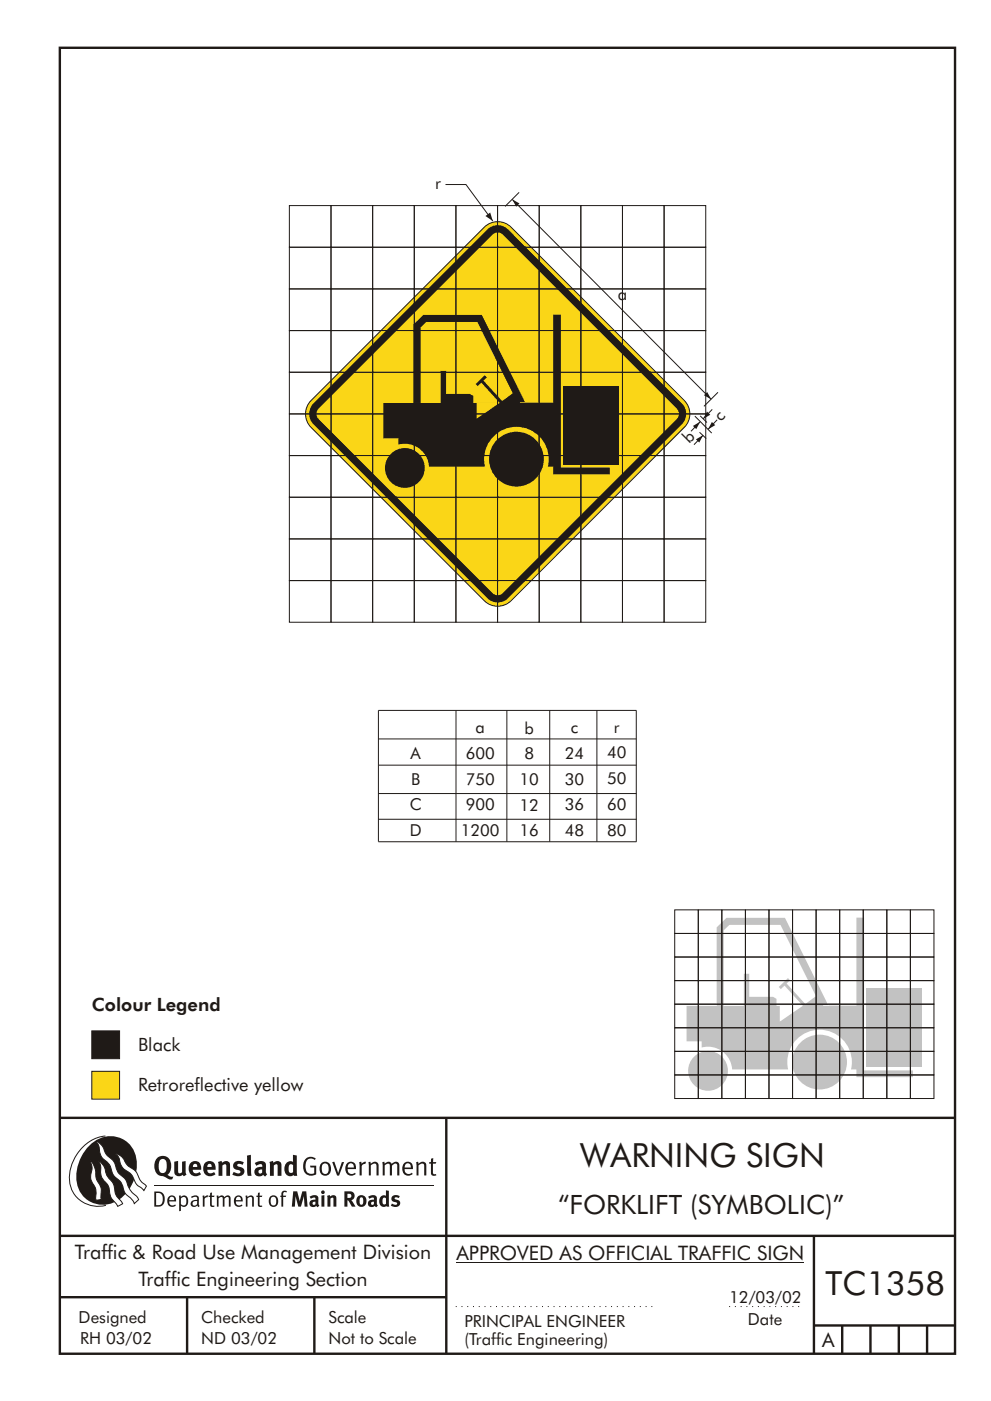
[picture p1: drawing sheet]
<svg xmlns="http://www.w3.org/2000/svg" width="210mm" height="297mm" viewBox="0 0 210 297" stroke-linecap="round" stroke-linejoin="round" font-family="sans-serif">
<g fill="none" stroke="#1f1a17" stroke-width=".51">
<path d="M12.7 10.1h189.9v276.9h-189.9zM12.7 237h189.9M94.7 236.9v50.1M12.7 262h190M12.7 275h82M39.7 275v12M66.7 275v12M172.7 262v25M172.7 281h30M178.7 281v6M184.7 281v6M190.7 281v6"/>
<path d="M196.7 281v6"/>
</g>
<path d="M96.7 277h41.8M154.7 277h15.1" fill="none" stroke="#1f1a17" stroke-width=".21" stroke-dasharray=".2 1" stroke-linecap="butt"/>
<path d="M96.9 267.7h73.6" fill="none" stroke="#1f1a17" stroke-width=".21"/>
<path d="M19.5 227.1h5.9v5.9h-5.9z" fill-rule="evenodd" fill="#fad617" stroke="#1f1a17" stroke-width=".21"/>
<path d="M19.5 218.6h5.9v5.9h-5.9z" fill-rule="evenodd" fill="#1f1a17" stroke="#1f1a17" stroke-width=".21"/>
<g fill="#1f1a17">
<path d="M64.9 245.6a1.61 1.61 0 0 1 2.1 .1l-.2 .2a1.17 1.17 0 0 0-1.4-.1 1.17 1.17 0 0 0-.6 1.2 1.42 1.42 0 0 0 1.2 1.9l.7-.2v-1.2h-.8l-.1-.4h1.3v1.9a1.82 1.82 0 0 1-2.2-.1 1.82 1.82 0 0 1-.6-2.1l.2-.7z" fill-rule="evenodd"/>
<path d="M68.2 246.6a1.77 1.77 0 0 0 .4 2.6 1.39 1.39 0 0 0 1.4-.5 1.39 1.39 0 0 0 .2-1.5 1.19 1.19 0 0 0-2-.6zM68.5 246.8a.83 .83 0 0 1 1 .1 .83 .83 0 0 1 .2 1 .75 .75 0 0 1-.6 1 .75 .75 0 0 1-.8-.8v-.9z" fill-rule="evenodd"/>
<path d="M70.5 246.4l.4-.1 .8 2.4 .8-2.3h.5l-1.1 2.8h-.4z" fill-rule="evenodd"/>
<path d="M73.6 246.7a1.74 1.74 0 0 0 .5 2.5h.9l.5-.3-.2-.3a.89 .89 0 0 1-1.1 .2 .89 .89 0 0 1-.4-.9h1.7a1.15 1.15 0 0 0-.4-1.4 1.15 1.15 0 0 0-1.5 .2zM74 246.9a.67 .67 0 0 1 .8-.1 .67 .67 0 0 1 .3 .7h-1.3z" fill-rule="evenodd"/>
<path d="M76.2 246.4l.4-.1 .1 .5 .5-.4 .5-.1-.2 .5a.61 .61 0 0 0-.8 .6v1.8h-.4z" fill-rule="evenodd"/>
<path d="M78.1 246.4l.5-.1 .1 .5a.89 .89 0 0 1 .9-.5 .89 .89 0 0 1 .7 .8v2.1h-.4v-2.1l-.1-.3-.3-.1-.8 .4v2.1h-.4z" fill-rule="evenodd"/>
<path d="M81.1 246.4l.4-.1 .1 .4a.83 .83 0 0 1 .8-.4 .83 .83 0 0 1 .7 .5 .86 .86 0 0 1 .9-.5 .86 .86 0 0 1 .7 .8v2.1h-.4l-.1-2.3a.5 .5 0 0 0-.8 0l-.2 .2v2.1h-.5v-2.2l-.4-.3-.7 .4v2.1h-.4z" fill-rule="evenodd"/>
<path d="M85.7 246.7a1.74 1.74 0 0 0 .5 2.5h.9l.5-.3-.2-.3a.89 .89 0 0 1-1.1 .2 .89 .89 0 0 1-.4-.9h1.7a1.15 1.15 0 0 0-.5-1.4 1.15 1.15 0 0 0-1.4 .2zM86 246.9a.67 .67 0 0 1 .9-.1 .67 .67 0 0 1 .3 .7h-1.3z" fill-rule="evenodd"/>
<path d="M88.3 246.4l.4-.1 .1 .5a.89 .89 0 0 1 .9-.5 .89 .89 0 0 1 .7 .8v2.1h-.4v-2.1l-.1-.3-.3-.1-.8 .4v2.1h-.4z" fill-rule="evenodd"/>
<path d="M91.5 245.7l.4-.2v.9h.7l-.2 .3h-.5v2.1l.1 .1h.5l.1 .3a.71 .71 0 0 1-1.2-.5v-2h-.3v-.3h.3z" fill-rule="evenodd"/>
<path d="M37 246.3l.8-.2v2a.46 .46 0 0 0 .2 .7 .46 .46 0 0 0 .6-.3v-2.2l.8-.1v2.3l.2 .6-.6 .3-.2-.3a1.03 1.03 0 0 1-1.2 .2 1.03 1.03 0 0 1-.6-1z" fill-rule="evenodd"/>
<path d="M40.4 246.6a1.64 1.64 0 0 0 0 2.3 1.64 1.64 0 0 0 2.3 .1l-.4-.5a.78 .78 0 0 1-.9 .3 .78 .78 0 0 1-.5-.8h1.8a1.37 1.37 0 0 0-.6-1.6 1.37 1.37 0 0 0-1.7 .2zM41 246.9a.48 .48 0 0 1 .7-.1 .48 .48 0 0 1 .2 .6h-1z" fill-rule="evenodd"/>
<path d="M43.5 246.6a1.65 1.65 0 0 0-.2 2 1.65 1.65 0 0 0 1.9 .7l.5-.3-.3-.5a.78 .78 0 0 1-.9 .3 .78 .78 0 0 1-.5-.8h1.8a1.37 1.37 0 0 0-.6-1.6 1.37 1.37 0 0 0-1.7 .2zM44.1 246.9a.48 .48 0 0 1 .6-.1 .48 .48 0 0 1 .2 .6h-.9z" fill-rule="evenodd"/>
<path d="M46.3 246.4l.7-.3 .1 .4a.95 .95 0 0 1 1-.3 .95 .95 0 0 1 .7 .9v2.2h-.8v-2.3l-.3-.2-.5 .3v2.2h-.8z" fill-rule="evenodd"/>
<path d="M49.7 246.5a1.73 1.73 0 0 1 2-.1l-.2 .6-.6-.2a.42 .42 0 0 0-.6 .3l.2 .2a1.23 1.23 0 0 1 1.4 1 1.47 1.47 0 0 1-2.3 .9l-.3-.1 .3-.6 .7 .3a.47 .47 0 0 0 .7-.3 .87 .87 0 0 0-1-.6l-.4-.2-.1-.4z" fill-rule="evenodd"/>
<path d="M54.1 246.6l.3 .6 .3-.2a.62 .62 0 0 1 .9 0v.4a1.21 1.21 0 0 0-1.3 .3 1.21 1.21 0 0 0-.2 1.4 1.19 1.19 0 0 0 1.7 0l.5 .3 .4-.4-.3-.4v-1.3a.96 .96 0 0 0-1.3-1.1zM55 248.1l.6-.1v.6a.43 .43 0 0 1-.6 .1 .43 .43 0 0 1 0-.6z" fill-rule="evenodd"/>
<path d="M57.2 246.4l.7-.3 .1 .4a.95 .95 0 0 1 1-.3 .95 .95 0 0 1 .7 .9v2.2h-.8v-2.3l-.3-.2-.5 .3v2.2h-.8z" fill-rule="evenodd"/>
<path d="M62.2 244.8v1.6a1.29 1.29 0 0 0-1.4 .1 1.29 1.29 0 0 0-.5 1.3 1.24 1.24 0 0 0 .5 1.4 1.24 1.24 0 0 0 1.5-.1l.1 .2h.7l-.1-4.3zM61.5 246.9h.4l.3 .1v1.5l-.3 .2a.48 .48 0 0 1-.6-.5 1.52 1.52 0 0 1 .2-1.3z" fill-rule="evenodd"/>
<path d="M52.4 245l.8-.2 .2 4.5h-.8l-.1-.2z" fill-rule="evenodd"/>
</g>
<path d="M22.4 240.9a9 9 0 0 0-7.4 10.8 6.2 6.2 0 0 0 7.5 3.9M32.7 251.4h59.4" fill="none" stroke="#1f1a17" stroke-width=".21"/>
<path d="M19.1 242.7a5.7 5.7 0 0 1 6.5-1.4 5.7 5.7 0 0 1 3.4 5.7 8.6 8.6 0 0 1-6.2 8.4 5.7 5.7 0 0 1-6.5-7.1 9.9 9.9 0 0 1 2.8-5.6z" fill-rule="evenodd" fill="#1f1a17"/>
<path d="M24.4 244.6a3.1 3.1 0 0 1 2.3 2.1l.8 .8a3.2 3.2 0 0 1 2 2.3l.4 .7 1.2 1-.6 .9-.2-.3a3.5 3.5 0 0 1-1.9-2 3.8 3.8 0 0 0-2.1-2.2 3.5 3.5 0 0 1-1-2.3zM20.4 242a3.4 3.4 0 0 1 1.9 2.4l.7 .9a3.3 3.3 0 0 1 1.7 2.5 4.4 4.4 0 0 0 1.7 2l.3 .3a6.1 6.1 0 0 0 2.5 3.7l.2 .5-.9 .9a6.1 6.1 0 0 0-1.9-2.2l-.4-.7a3.6 3.6 0 0 0-1.9-2.8l-.6-1.1a3.6 3.6 0 0 0-1.9-2.8 3.7 3.7 0 0 1-.8-2.4zM21 246.2a3.4 3.4 0 0 1 1.5 2.7l.6 .9a3.8 3.8 0 0 1 1.4 3.1l.3 .8 1.2 1.5-1 .6-.5-.8a3.2 3.2 0 0 1-1.3-2.8 4.3 4.3 0 0 0-1.4-2.2 4.7 4.7 0 0 1-.5-2.9zM19.2 246.1a5.1 5.1 0 0 1 1.2 3.7l.3 .7a3.1 3.1 0 0 1 .7 3l.1 .8-1.1 .2-.1-.8a3.5 3.5 0 0 0-.9-3.2 3.6 3.6 0 0 1 .1-2.6z" fill-rule="evenodd" fill="#fff" stroke="#1f1a17" stroke-width=".21"/>
<g fill="#1f1a17">
<path d="M33.4 245.5a2.51 2.51 0 0 0 .4 3.7l.8 .2a2.78 2.78 0 0 0 2 .6l.2-.5h-.6l-.7-.4a2.56 2.56 0 0 0 0-3.8 1.83 1.83 0 0 0-2.1 .2zM34 245.9a.87 .87 0 0 1 1 0 .87 .87 0 0 1 .4 .9v.4a1.17 1.17 0 0 1-.9 1.5h-.3a2.38 2.38 0 0 1-.2-2.8z" fill-rule="evenodd"/>
<path d="M33.1 252.9v2.6a1.12 1.12 0 0 0 1.2-.3 1.12 1.12 0 0 0 .2-1.1l-.1-.6-.3-.4zM32.7 252.6h1.1a1.67 1.67 0 0 1 1.2 1.7 1.67 1.67 0 0 1-1.3 1.5h-1zM36.1 253.9l-.2 .6h1.1a.55 .55 0 0 0-.3-.7 .55 .55 0 0 0-.6 .1zM35.8 253.8a.95 .95 0 0 1 1.2-.2 .95 .95 0 0 1 .4 1.1h-1.5a.72 .72 0 0 0 .4 .8 .72 .72 0 0 0 .9-.1l.1 .2a1.15 1.15 0 0 1-1.5 0 1.15 1.15 0 0 1-.2-1.5zM38.4 254.1v1.2a.7 .7 0 0 0 .9 .1 .7 .7 0 0 0 .2-.9 .61 .61 0 0 0-.4-.7 .61 .61 0 0 0-.7 .3zM38 253.5l.3-.1 .1 .4a.95 .95 0 0 1 1.2-.1 .95 .95 0 0 1 .3 1.1 .92 .92 0 0 1-.5 1 .92 .92 0 0 1-1-.2v1.1l-.4 .1zM40.9 254.9a.5 .5 0 0 0 .2 .7 .5 .5 0 0 0 .7-.3v-.7zM40.5 253.8a1 1 0 0 1 1.7 .2v1.4l.2 .3-.2 .2-.3-.3a.78 .78 0 0 1-1.4-.1 .78 .78 0 0 1 .8-1.1h.5a.58 .58 0 0 0-.3-.7 .58 .58 0 0 0-.7 .3zM43 253.5l.3-.1 .1 .4 .3-.3h.5l-.2 .3a.52 .52 0 0 0-.6 .6v1.4h-.4zM44.6 252.9l.4-.1-.1 .7h.6l-.1 .3h-.5v1.5a.35 .35 0 0 0 .6 .3v.2a.57 .57 0 0 1-.6 .1 .57 .57 0 0 1-.3-.5v-1.6h-.3v-.3h.3zM45.9 253.5l.4-.1 .1 .4 .2-.2a.64 .64 0 0 1 1 .2 .7 .7 0 0 1 .8-.4 .7 .7 0 0 1 .5 .7v1.7h-.4v-1.7l-.2-.3-.7 .3v1.7h-.3v-1.6a.38 .38 0 0 0-.3-.5 .38 .38 0 0 0-.5 .3l-.1 .1v1.7h-.4zM50.2 253.9l-.2 .6h1.1a.55 .55 0 0 0-.2-.7 .55 .55 0 0 0-.7 .1zM49.9 253.8a.95 .95 0 0 1 1.2-.2 .95 .95 0 0 1 .4 1.1h-1.5a.72 .72 0 0 0 .4 .8 .72 .72 0 0 0 .9-.1l.1 .2a1.15 1.15 0 0 1-1.5 0 1.15 1.15 0 0 1-.2-1.5zM52.1 253.5l.3-.1 .1 .4a.72 .72 0 0 1 .8-.4 .72 .72 0 0 1 .6 .7v1.7h-.4v-1.5a.45 .45 0 0 0-.3-.6 .45 .45 0 0 0-.5 .3l-.2 .1v1.7h-.3zM54.7 252.9l.4-.1v.7h.6l-.1 .3h-.5v1.5a.35 .35 0 0 0 .5 .3v.2a.57 .57 0 0 1-.6 .1 .57 .57 0 0 1-.3-.5v-1.6h-.3v-.3h.3zM57.6 253.9l-.2 .7a.65 .65 0 0 0 .3 .9 .65 .65 0 0 0 .8-.3l.1-.1a.93 .93 0 0 0-.7-1.4zM57.3 253.8a1.12 1.12 0 0 1 1.4 0 1.12 1.12 0 0 1 .2 1.4 1.01 1.01 0 0 1-1.2 .7 1.01 1.01 0 0 1-.7-1.2zM59.9 252.6l.5-.2 .5 .2-.2 .2-.3-.1-.3 .2v.6h.6l-.1 .3h-.5v2h-.4v-2h-.2v-.3h.2zM62.2 252.6l-.3 3.2h.7l.1-2.2 .6 2.2h.5l.7-2.2 .1 2.2h.7l-.3-3.2h-.9l-.5 2.1-.5-2.1zM65.7 253.7l.3 .5a.51 .51 0 0 1 .5-.3 .51 .51 0 0 1 .4 .4v.1a.88 .88 0 0 0-1.1 .3 .88 .88 0 0 0 .2 1.1 .9 .9 0 0 0 1.1-.1l.3 .3 .4-.4-.3-.3v-1.1a.87 .87 0 0 0-.4-.8 .87 .87 0 0 0-1 .1zM66.4 254.9l.5-.1v.5l-.1 .1h-.3l-.2-.1zM68.2 253.5v2.3h.6v-2.4zM68.1 252.8a.4 .4 0 0 0 .8 0 .4 .4 0 0 0-.8 0zM69.4 253.5l.1 2.3h.6v-1.7a.33 .33 0 0 1 .4-.2 .33 .33 0 0 1 .2 .4v1.5h.7v-1.7a.75 .75 0 0 0-.6-.7 .75 .75 0 0 0-.8 .3v-.3zM73.1 252.6v3.2h.6v-1.3l.3 .2 .7 1.1h.7l-.9-1.4a.94 .94 0 0 0 .7-1 .94 .94 0 0 0-.9-.8zM73.7 253.1a.51 .51 0 0 1 .7 .1 .51 .51 0 0 1-.1 .8h-.6zM75.9 253.7a1.19 1.19 0 0 0-.1 1.8 1.19 1.19 0 0 0 1.7-.1 1.19 1.19 0 0 0 0-1.6 1.19 1.19 0 0 0-1.6-.1zM76.5 253.9h.2a.99 .99 0 0 1 0 1.5 1.06 1.06 0 0 1-.2-1.5zM78.1 253.7l.3 .5a.51 .51 0 0 1 .5-.3 .51 .51 0 0 1 .4 .4v.1a.88 .88 0 0 0-1.1 .3 .88 .88 0 0 0 .2 1.1 .9 .9 0 0 0 1.1-.1l.3 .3 .4-.4-.2-.3v-1.1a.87 .87 0 0 0-.5-.8 .87 .87 0 0 0-1 .1zM78.9 254.9l.4-.1v.5l-.1 .1h-.3l-.2-.1zM81.9 252.4v1.2a1.2 1.2 0 0 0-1.4 .5 1.2 1.2 0 0 0 .2 1.5l.5 .3 .8-.2v.1h.6l-.1-3.3zM81.4 254l.5 .1-.1 1.2a.46 .46 0 0 1-.5 0 .46 .46 0 0 1-.2-.6zM83.3 253.6a.79 .79 0 0 0-.2 1 .79 .79 0 0 0 1 .3 .33 .33 0 0 1 0 .5 .33 .33 0 0 1-.5 0l-.5-.2-.2 .4a1.15 1.15 0 0 0 1.2 .3 1.15 1.15 0 0 0 .8-1 1.49 1.49 0 0 0-1.2-.7 .4 .4 0 0 1 .3-.4 .4 .4 0 0 1 .4 .1l.2 .1 .2-.4a1.47 1.47 0 0 0-1.5 0z" fill-rule="evenodd"/>
</g>
<path d="M96.7 150.6v27.9M107.5 150.6v27.9M116.6 150.6v27.9M126.6 150.6v27.9M135 156.7h-54.7M80.3 178.4v-27.8h54.7v27.9M135 162.2h-54.6M135 168.2h-54.7M135 173.7h-54.7M135 178.5h-54.7" fill="none" stroke="#1f1a17" stroke-width=".21"/>
<g fill="#c2c2c2">
<path d="M183.9 209.6h11.7v16.7h-11.7z"/>
<path d="M153.5 197.3l1.2-1.2h10.9l8.5 17.1-20.6 .1zM152.1 196.6v16.7l23.7-.1-9.3-18.6h-12.4zM145.7 213.3h12.1v-6.8h1.2v4.8h5l.8 .5v1.5h.6v3.3h6.2v-3.4h10.1v-18.6h1.6v32.4h10.4v1.4h-12v-1.7h-1.1a6.9 6.9 0 0 0-6.7-8.4 6.9 6.9 0 0 0-6.7 8.4h-11.9a5.1 5.1 0 0 0-6.4-4.6v-1.3h-3.2z" fill-rule="evenodd"/>
<path d="M165.2 209.3l2-1.9 .4 .4-.7 .7 4 4.4 3-2.3 2 6.8-12.1 .4 6.5-4.6-3.9-4.2-.7 .7z" fill-rule="evenodd"/>
<circle cx="150.2" cy="227" r="4.2"/>
<circle cx="173.9" cy="225.2" r="5.8"/>
</g>
<g fill="none" stroke="#1f1a17" stroke-width=".21">
<path d="M143.2 192.9h5v5h-5zM143.2 197.9h5v5h-5zM148.2 192.9h5v5h-5zM148.2 197.9h5v5h-5zM153.2 192.9h5v5h-5zM153.2 197.9h5v5h-5zM158.2 192.9h5v5h-5zM158.2 197.9h5v5h-5zM163.2 192.9h5v5h-5zM163.2 197.9h5v5h-5zM168.2 192.9h5v5h-5zM168.2 197.9h5v5h-5z"/>
<path d="M173.2 192.9h5v5h-5zM173.2 197.9h5v5h-5zM178.2 192.9h5v5h-5zM178.2 197.9h5v5h-5zM183.2 192.9h5v5h-5zM183.2 197.9h5v5h-5zM188.2 192.9h5v5h-5zM188.2 197.9h5v5h-5zM193.2 192.9h5v5h-5zM193.2 197.9h5v5h-5zM143.2 202.9h5v5h-5zM143.2 207.9h5v5h-5z"/>
<path d="M143.2 212.9h5v5h-5zM143.2 217.9h5v5h-5zM148.2 202.9h5v5h-5zM148.2 207.9h5v5h-5zM148.2 212.9h5v5h-5zM148.2 217.9h5v5h-5zM153.2 202.9h5v5h-5zM153.2 207.9h5v5h-5zM153.2 212.9h5v5h-5zM153.2 217.9h5v5h-5zM158.2 202.9h5v5h-5zM158.2 207.9h5v5h-5z"/>
<path d="M158.2 212.9h5v5h-5zM158.2 217.9h5v5h-5zM163.2 202.9h5v5h-5zM163.2 207.9h5v5h-5zM163.2 212.9h5v5h-5zM163.2 217.9h5v5h-5zM168.2 202.9h5v5h-5zM168.2 207.9h5v5h-5zM168.2 212.9h5v5h-5zM168.2 217.9h5v5h-5zM173.2 202.9h5v5h-5zM173.2 207.9h5v5h-5z"/>
<path d="M173.2 212.9h5v5h-5zM173.2 217.9h5v5h-5zM178.2 202.9h5v5h-5zM178.2 207.9h5v5h-5zM178.2 212.9h5v5h-5zM178.2 217.9h5v5h-5zM183.2 202.9h5v5h-5zM183.2 207.9h5v5h-5zM183.2 212.9h5v5h-5zM183.2 217.9h5v5h-5zM188.2 202.9h5v5h-5zM188.2 207.9h5v5h-5z"/>
<path d="M188.2 212.9h5v5h-5zM188.2 217.9h5v5h-5zM193.2 202.9h5v5h-5zM193.2 207.9h5v5h-5zM193.2 212.9h5v5h-5zM193.2 217.9h5v5h-5zM143.2 222.9h5v5h-5zM143.2 227.9h5v5h-5zM148.2 222.9h5v5h-5zM148.2 227.9h5v5h-5zM153.2 222.9h5v5h-5zM153.2 227.9h5v5h-5z"/>
<path d="M158.2 222.9h5v5h-5zM158.2 227.9h5v5h-5zM163.2 222.9h5v5h-5zM163.2 227.9h5v5h-5zM168.2 222.9h5v5h-5zM168.2 227.9h5v5h-5zM173.2 222.9h5v5h-5zM173.2 227.9h5v5h-5zM178.2 222.9h5v5h-5zM178.2 227.9h5v5h-5zM183.2 222.9h5v5h-5zM183.2 227.9h5v5h-5z"/>
<path d="M188.2 222.9h5v5h-5zM188.2 227.9h5v5h-5zM193.2 222.9h5v5h-5zM193.2 227.9h5v5h-5z"/>
</g>
<path d="M102.8 48.2a4 4 0 0 1 5.6 0l36.8 36.7a4 4 0 0 1 0 5.7l-36.8 36.8a4 4 0 0 1-5.6 0l-36.8-36.8a4 4 0 0 1 0-5.7z" fill-rule="evenodd" fill="#fad617" stroke="#1f1a17" stroke-width=".21"/>
<path d="M66.5 85.5l36.9-36.8a3.1 3.1 0 0 1 4.4 0l36.9 36.8a3.1 3.1 0 0 1 0 4.4l-36.9 36.9a3.1 3.1 0 0 1-4.4 0l-36.9-36.9a3.1 3.1 0 0 1 0-4.4z" fill-rule="evenodd" fill="#1f1a17"/>
<path d="M67.6 86.7l36.9-37a1.5 1.5 0 0 1 2.1 0l37 37a1.5 1.5 0 0 1 0 2.1l-37 37a1.5 1.5 0 0 1-2.1 0l-36.9-37a1.5 1.5 0 0 1 0-2.1z" fill-rule="evenodd" fill="#fad617"/>
<path d="M94.5 39.1h4.4l5.7 7.8" fill="none" stroke="#1f1a17" stroke-width=".21"/>
<path d="M103 45.8l1-.7 .5 1.7-1.5-1 1.6 1.1z" fill-rule="evenodd" fill="#1f1a17"/>
<path d="M108.7 42.3l42.2 42.4" fill="none" stroke="#1f1a17" stroke-width=".21"/>
<g fill="#1f1a17">
<path d="M149.3 83.8l.7-.7 .9 1.6z" fill-rule="evenodd"/>
<path d="M108.7 42.3l1.5 .8-.7 .7z" fill-rule="evenodd"/>
</g>
<path d="M110.1 40.8l-2.9 3M147.4 88.2l3.6 3.6M148.4 91.7l1.4 1.3M148.6 88.2l1.4 1.4M149.2 92.3l-2 2M152.3 83.2l-2.9 2.9" fill="none" stroke="#1f1a17" stroke-width=".21"/>
<path d="M147.7 93.2l1.5-.9-.8 1.5-.7-.6 1.5-.9z" fill-rule="evenodd" fill="#1f1a17"/>
<path d="M151.1 86.8l-1.9 2" fill="none" stroke="#1f1a17" stroke-width=".21"/>
<path d="M150 87.3l.7 .6-1.5 .9 1.5-.9-1.5 .9z" fill-rule="evenodd" fill="#1f1a17"/>
<path d="M152.2 89l-2 2" fill="none" stroke="#1f1a17" stroke-width=".21"/>
<path d="M151 89.5l.7 .6-1.5 .9 1.5-.9-1.5 .9z" fill-rule="evenodd" fill="#1f1a17"/>
<path d="M148.5 89.4l-1.9 2" fill="none" stroke="#1f1a17" stroke-width=".21"/>
<g fill="#1f1a17">
<path d="M119.6 81.8h11.7v16.7h-11.7z"/>
<path d="M147 90.3l1.5-.9-.8 1.6-.7-.7 1.5-.9z" fill-rule="evenodd"/>
<path d="M89.2 69.4l1.2-1.1h10.9l8.5 17.1h-20.6zM87.7 68.8v16.6h23.7l-9.2-18.6h-12.4zM81.3 85.4h12.2v-6.8h1.1v4.9h5.1l.7 .5v1.4h.7v3.4h6.2v-3.4h10.1v-18.7h1.6v32.4h10.4v1.5h-12v-1.7h-1.2a6.9 6.9 0 0 0-6.6-8.4 6.9 6.9 0 0 0-6.7 8.4h-11.9a5.1 5.1 0 0 0-6.5-4.6v-1.3h-3.2z" fill-rule="evenodd"/>
<path d="M100.9 81.4l2-1.9 .4 .5-.7 .7 3.9 4.3 3.1-2.2 2 6.7-12.2 .4 6.6-4.5-3.9-4.3-.7 .8z" fill-rule="evenodd"/>
<circle cx="85.9" cy="99.2" r="4.2"/>
<circle cx="109.6" cy="97.4" r="5.8"/>
</g>
<g fill="none" stroke="#1f1a17" stroke-width=".21">
<path d="M61.4 43.6h8.8v8.8h-8.8zM61.4 52.4h8.8v8.9h-8.8zM70.2 43.6h8.9v8.8h-8.9zM70.2 52.4h8.9v8.9h-8.9zM79.1 43.6h8.8v8.8h-8.8zM79.1 52.4h8.8v8.9h-8.8zM87.9 43.6h8.8v8.8h-8.8zM87.9 52.4h8.8v8.9h-8.8zM96.7 43.6h8.9v8.8h-8.9zM96.7 52.4h8.9v8.9h-8.9zM105.6 43.6h8.8v8.8h-8.8zM105.6 52.4h8.8v8.9h-8.8z"/>
<path d="M114.4 43.6h8.8v8.8h-8.8zM114.4 52.4h8.8v8.9h-8.8zM123.2 43.6h8.9v8.8h-8.9zM123.2 52.4h8.9v8.9h-8.9zM132.1 43.6h8.8v8.8h-8.8zM132.1 52.4h8.8v8.9h-8.8zM140.9 43.6h8.8v8.8h-8.8zM140.9 52.4h8.8v8.9h-8.8zM61.4 61.3h8.8v8.8h-8.8zM61.4 70.1h8.8v8.8h-8.8zM61.4 78.9h8.8v8.9h-8.8zM70.2 61.3h8.9v8.8h-8.9z"/>
<path d="M70.2 70.1h8.9v8.8h-8.9zM70.2 78.9h8.9v8.9h-8.9zM79.1 61.3h8.8v8.8h-8.8zM79.1 70.1h8.8v8.8h-8.8zM79.1 78.9h8.8v8.9h-8.8zM87.9 61.3h8.8v8.8h-8.8zM87.9 70.1h8.8v8.8h-8.8zM87.9 78.9h8.8v8.9h-8.8zM96.7 61.3h8.9v8.8h-8.9zM96.7 70.1h8.9v8.8h-8.9zM96.7 78.9h8.9v8.9h-8.9zM105.6 61.3h8.8v8.8h-8.8z"/>
<path d="M105.6 70.1h8.8v8.8h-8.8zM105.6 78.9h8.8v8.9h-8.8zM114.4 61.3h8.8v8.8h-8.8zM114.4 70.1h8.8v8.8h-8.8zM114.4 78.9h8.8v8.9h-8.8zM123.2 61.3h8.9v8.8h-8.9zM123.2 70.1h8.9v8.8h-8.9zM123.2 78.9h8.9v8.9h-8.9zM132.1 61.3h8.8v8.8h-8.8zM132.1 70.1h8.8v8.8h-8.8zM132.1 78.9h8.8v8.9h-8.8zM140.9 61.3h8.8v8.8h-8.8z"/>
<path d="M140.9 70.1h8.8v8.8h-8.8zM140.9 78.9h8.8v8.9h-8.8zM61.4 87.8h8.8v8.8h-8.8zM61.4 96.6h8.8v8.8h-8.8zM70.2 87.8h8.9v8.8h-8.9zM70.2 96.6h8.9v8.8h-8.9zM79.1 87.8h8.8v8.8h-8.8zM79.1 96.6h8.8v8.8h-8.8zM87.9 87.8h8.8v8.8h-8.8zM87.9 96.6h8.8v8.8h-8.8zM96.7 87.8h8.9v8.8h-8.9zM96.7 96.6h8.9v8.8h-8.9z"/>
<path d="M105.6 87.8h8.8v8.8h-8.8zM105.6 96.6h8.8v8.8h-8.8zM114.4 87.8h8.8v8.8h-8.8zM114.4 96.6h8.8v8.8h-8.8zM123.2 87.8h8.9v8.8h-8.9zM123.2 96.6h8.9v8.8h-8.9zM132.1 87.8h8.8v8.8h-8.8zM132.1 96.6h8.8v8.8h-8.8zM140.9 87.8h8.8v8.8h-8.8zM140.9 96.6h8.8v8.8h-8.8zM61.4 105.4h8.8v8.9h-8.8zM61.4 114.3h8.8v8.8h-8.8z"/>
<path d="M70.2 105.4h8.9v8.9h-8.9zM70.2 114.3h8.9v8.8h-8.9zM79.1 105.4h8.8v8.9h-8.8zM79.1 114.3h8.8v8.8h-8.8zM87.9 105.4h8.8v8.9h-8.8zM87.9 114.3h8.8v8.8h-8.8zM96.7 105.4h8.9v8.9h-8.9zM96.7 114.3h8.9v8.8h-8.9zM105.6 105.4h8.8v8.9h-8.8zM105.6 114.3h8.8v8.8h-8.8zM114.4 105.4h8.8v8.9h-8.8zM114.4 114.3h8.8v8.8h-8.8z"/>
<path d="M123.2 105.4h8.9v8.9h-8.9zM123.2 114.3h8.9v8.8h-8.9zM132.1 105.4h8.8v8.9h-8.8zM132.1 114.3h8.8v8.8h-8.8zM140.9 105.4h8.8v8.9h-8.8zM140.9 114.3h8.8v8.8h-8.8zM61.4 123.1h8.8v8.8h-8.8zM70.2 123.1h8.9v8.8h-8.9zM79.1 123.1h8.8v8.8h-8.8zM87.9 123.1h8.8v8.8h-8.8zM96.7 123.1h8.9v8.8h-8.9zM105.6 123.1h8.8v8.8h-8.8z"/>
<path d="M114.4 123.1h8.8v8.8h-8.8zM123.2 123.1h8.9v8.8h-8.9zM132.1 123.1h8.8v8.8h-8.8zM140.9 123.1h8.8v8.8h-8.8z"/>
</g>
<g font-size="7.1" fill="#1f1a17">
<text x="123.1" y="247.4">WARNING SIGN</text>
<text x="175.2" y="274.7">TC1358</text>
</g>
<text font-size="5.6" fill="#1f1a17" x="118.4" y="257.4">“FORKLIFT (SYMBOLIC)”</text>
<g font-size="4.2" fill="#1f1a17">
<text x="15.9" y="267">Traffic &amp; Road Use Management Division</text>
<text x="96.9" y="267.2">APPROVED AS OFFICIAL TRAFFIC SIGN</text>
<text x="29.4" y="272.6">Traffic Engineering Section</text>
<text x="174.4" y="285.6">A</text>
</g>
<g font-size="3.9" fill="#1f1a17">
<text x="19.5" y="214.3">Colour Legend</text>
<text x="29.3" y="222.8">Black</text>
<text x="29.3" y="231.3">Retroreflective yellow</text>
</g>
<text font-size="3.6" fill="#1f1a17" x="92.3" y="40.1">r</text>
<g font-size="3.5" fill="#1f1a17">
<text x="131.1" y="63.6">a</text>
<text x="153" y="89.5" transform="rotate(-50 153 89.5)">c</text>
<text x="146.2" y="94" transform="rotate(-45 146.2 94)">b</text>
<text x="100.9" y="155.5">a</text>
<text x="111.3" y="155.6">b</text>
<text x="121.1" y="155.5">c</text>
<text x="130.3" y="155.4">r</text>
<text x="87.1" y="160.9">A</text>
<text x="98.8" y="160.9">600</text>
<text x="111.3" y="161">8</text>
<text x="119.9" y="160.9">24</text>
<text x="128.8" y="160.8">40</text>
<text x="87.2" y="166.4">B</text>
<text x="98.8" y="166.4">750</text>
<text x="110.2" y="166.5">10</text>
<text x="119.9" y="166.4">30</text>
<text x="128.8" y="166.3">50</text>
<text x="86.9" y="171.8">C</text>
<text x="98.8" y="171.8">900</text>
<text x="110.2" y="171.9">12</text>
<text x="119.9" y="171.8">36</text>
<text x="128.8" y="171.7">60</text>
<text x="86.9" y="177.3">D</text>
<text x="97.8" y="177.2">1200</text>
<text x="110.2" y="177.3">16</text>
<text x="119.9" y="177.2">48</text>
<text x="128.8" y="177.1">80</text>
<text x="16.7" y="280.5">Designed</text>
<text x="42.7" y="280.5">Checked</text>
<text x="69.7" y="280.5">Scale</text>
<text x="98.5" y="281.4">PRINCIPAL ENGINEER</text>
<text x="154.7" y="276.2">12/03/02</text>
<text x="158.7" y="281">Date</text>
<text x="17" y="284.9">RH 03/02</text>
<text x="42.7" y="284.9">ND 03/02</text>
<text x="69.7" y="285">Not to Scale</text>
<text x="98.5" y="285.1">(Traffic Engineering)</text>
</g>
</svg>
